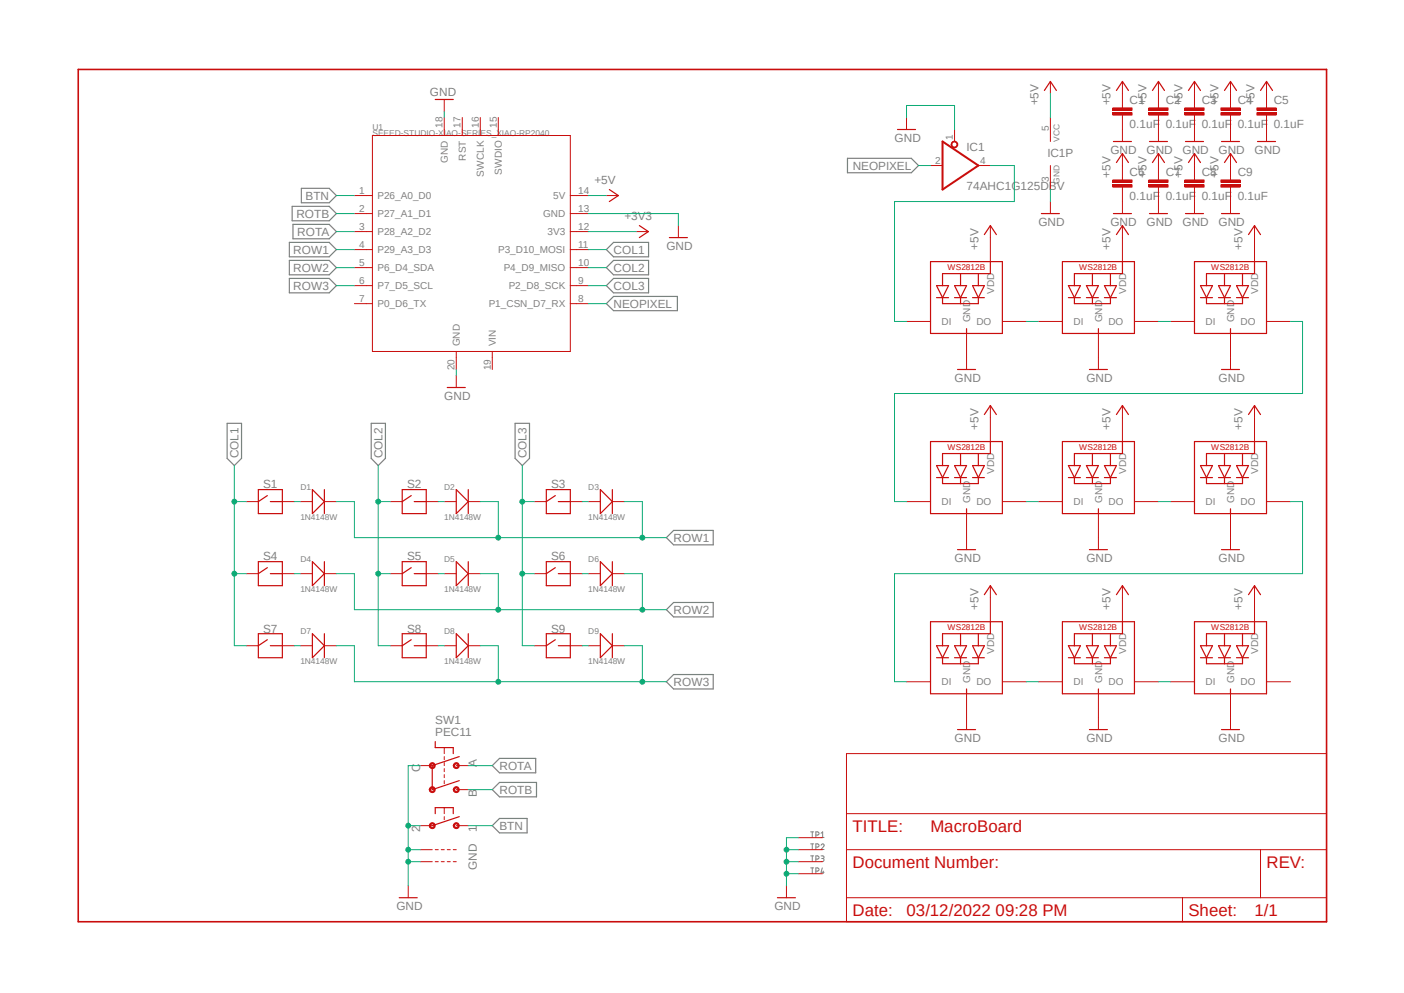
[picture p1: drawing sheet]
<svg xmlns="http://www.w3.org/2000/svg" width="297mm" height="210mm" viewBox="0 0 297 210" stroke-linecap="round" stroke-linejoin="round" font-family="sans-serif">
<path d="M16 14.4l265 181.1M281 14.4l-265 181.1" fill="none" stroke="#fff" stroke-width=".21"/>
<g fill="none" stroke="#808080" stroke-width=".21">
<path d="M171.5 175.9h.6M171.5 178.5h.6M171.8 175.9v1.2M171.8 178.5v1.2M172.6 176.6h.3a.34 .34 0 0 0 .4-.3 .34 .34 0 0 0-.4-.4h-.3v1.2M172.6 179.2h.3a.34 .34 0 0 0 .4-.4 .34 .34 0 0 0-.4-.3h-.3v1.2M173.7 178.8l.4-.3 .2 .1v.3l-.6 .8h.6M173.7 176.2l.3-.3v1.2M173.7 177.1h.6M171.5 181h.6M171.5 183.6h.6M171.8 181v1.2"/>
<path d="M171.8 183.6v1.1M172.6 181.7h.3a.34 .34 0 0 0 .4-.3 .34 .34 0 0 0-.4-.4h-.3v1.2M172.6 184.2h.3a.34 .34 0 0 0 .4-.3 .34 .34 0 0 0-.4-.3h-.3v1.1M173.7 181l.5 .1 .1 .3-.2 .2M173.8 181.6h.3M173.9 183.6l-.2 .9h.6M174 181.6l.3 .1v.3l-.6 .2M174.2 184.2v.5"/>
</g>
<g fill="none" stroke="#808080" stroke-width=".25">
<path d="M63.8 39.8h5.8l1.6 1.6-1.6 1.5h-5.8zM179.3 33.5h13.5l1.5 1.5-1.5 1.5h-13.5zM61.2 51.3h8.4l1.6 1.5-1.6 1.5h-8.4zM61.2 55.1h8.4l1.6 1.5-1.6 1.5h-8.4zM61.2 58.9h8.4l1.6 1.5-1.6 1.5h-8.4zM61.8 43.6h7.8l1.6 1.6-1.6 1.5h-7.8zM62 47.5h7.6l1.6 1.5-1.6 1.5h-7.6zM128.3 52.8l1.5-1.5h7.4v3h-7.4zM128.3 56.6l1.5-1.5h7.4v3h-7.4zM128.3 64.2l1.5-1.5h13.5v3h-13.5zM128.3 60.4l1.5-1.5h7.4v3h-7.4zM48 89.5h3.1v7.4l-1.5 1.6-1.6-1.6z"/>
<path d="M78.5 89.5h3v7.4l-1.5 1.6-1.5-1.6zM109 89.5h3v7.4l-1.5 1.6-1.5-1.6zM141 113.7l1.5-1.5h8.4v3h-8.4zM141 128.9l1.5-1.5h8.4v3.1h-8.4zM141 144.2l1.5-1.5h8.4v3h-8.4zM105.7 173.1h5.8v3h-5.8l-1.6-1.5zM105.7 165.5h7.8v3h-7.8l-1.6-1.5zM105.7 160.4h7.6v3h-7.6l-1.6-1.5z"/>
</g>
<path d="M16.6 14.7h264v180.2h-264z" fill="none" stroke="#c90d0c" stroke-width=".34"/>
<path d="M179.1 159.4h101.5v35.5h-101.5zM179.1 179.7h101.5M179.1 172.1h101.5M266.7 179.7v10.2M179.1 189.9h101.5M250.1 189.9v5" fill="none" stroke="#c90d0c" stroke-width=".21"/>
<path d="M90.9 166.7a.64 .64 0 0 1 1-.1 .64 .64 0 0 1-.3 1 .64 .64 0 0 1-.8-.6h.3a.4 .4 0 0 1 .3-.3 .4 .4 0 0 1 .4 .1v.4a.4 .4 0 0 1-.5 .2 .4 .4 0 0 1-.2-.4h-.3z" fill-rule="evenodd" fill="#c90d0c"/>
<path d="M90.9 166.7a.64 .64 0 0 1 1-.1 .64 .64 0 0 1-.3 1 .64 .64 0 0 1-.8-.6h.3a.4 .4 0 0 1 .3-.3 .4 .4 0 0 1 .4 .1v.4a.4 .4 0 0 1-.5 .2 .4 .4 0 0 1-.2-.4h-.3z" fill="none" stroke="#c90d0c" stroke-width=".21"/>
<path d="M90.9 161.6a.64 .64 0 0 1 1-.1 .64 .64 0 0 1-.3 1 .64 .64 0 0 1-.8-.6h.3a.4 .4 0 0 1 .3-.3 .4 .4 0 0 1 .4 .2v.3a.4 .4 0 0 1-.5 .2 .4 .4 0 0 1-.2-.4h-.3z" fill-rule="evenodd" fill="#c90d0c"/>
<path d="M90.9 161.6a.64 .64 0 0 1 1-.1 .64 .64 0 0 1-.3 1 .64 .64 0 0 1-.8-.6h.3a.4 .4 0 0 1 .3-.3 .4 .4 0 0 1 .4 .2v.3a.4 .4 0 0 1-.5 .2 .4 .4 0 0 1-.2-.4h-.3z" fill="none" stroke="#c90d0c" stroke-width=".21"/>
<path d="M96 161.6a.64 .64 0 0 1 1-.1 .64 .64 0 0 1-.3 1 .64 .64 0 0 1-.8-.6h.2a.4 .4 0 0 1 .3-.3 .4 .4 0 0 1 .5 .2v.3a.4 .4 0 0 1-.5 .2 .4 .4 0 0 1-.3-.4h-.2z" fill-rule="evenodd" fill="#c90d0c"/>
<path d="M96 161.6a.64 .64 0 0 1 1-.1 .64 .64 0 0 1-.3 1 .64 .64 0 0 1-.8-.6h.2a.4 .4 0 0 1 .3-.3 .4 .4 0 0 1 .5 .2v.3a.4 .4 0 0 1-.5 .2 .4 .4 0 0 1-.3-.4h-.2z" fill="none" stroke="#c90d0c" stroke-width=".21"/>
<path d="M96 166.7a.64 .64 0 0 1 1-.1 .64 .64 0 0 1-.3 1 .64 .64 0 0 1-.8-.6h.2a.4 .4 0 0 1 .3-.3 .4 .4 0 0 1 .5 .1v.4a.4 .4 0 0 1-.5 .2 .4 .4 0 0 1-.3-.4h-.2z" fill-rule="evenodd" fill="#c90d0c"/>
<path d="M96 166.7a.64 .64 0 0 1 1-.1 .64 .64 0 0 1-.3 1 .64 .64 0 0 1-.8-.6h.2a.4 .4 0 0 1 .3-.3 .4 .4 0 0 1 .5 .1v.4a.4 .4 0 0 1-.5 .2 .4 .4 0 0 1-.3-.4h-.2z" fill="none" stroke="#c90d0c" stroke-width=".21"/>
<path d="M96 174.3a.64 .64 0 0 1 1-.1 .64 .64 0 0 1-.3 1 .64 .64 0 0 1-.8-.6h.2a.38 .38 0 0 1 .5-.4 .38 .38 0 0 1 .3 .5 .38 .38 0 0 1-.5 .3l-.3-.4h-.2z" fill-rule="evenodd" fill="#c90d0c"/>
<path d="M96 174.3a.64 .64 0 0 1 1-.1 .64 .64 0 0 1-.3 1 .64 .64 0 0 1-.8-.6h.2a.38 .38 0 0 1 .5-.4 .38 .38 0 0 1 .3 .5 .38 .38 0 0 1-.5 .3l-.3-.4h-.2z" fill="none" stroke="#c90d0c" stroke-width=".21"/>
<path d="M90.9 174.3a.64 .64 0 0 1 1-.1 .64 .64 0 0 1-.3 1 .64 .64 0 0 1-.8-.6h.3a.38 .38 0 0 1 .4-.4 .38 .38 0 0 1 .3 .5 .38 .38 0 0 1-.5 .3l-.2-.4h-.3z" fill-rule="evenodd" fill="#c90d0c"/>
<g fill="none" stroke="#c90d0c" stroke-width=".21">
<path d="M209.5 50.2v5.1M237.4 50.2v5.1M265.4 50.2v5.1M191.8 68h5M204.5 70.5v5.1M212 68h5.1M219.7 68h5M232.4 70.5v5.1M240 68h5.1M247.6 68h5.1M260.3 70.5v5.1M267.9 68h5.1"/>
<path d="M209.5 88.3v5.1M237.4 88.3v5.1M265.4 88.3v5.1M52.1 106.1h2.6M59.7 106.1h2.6M82.5 106.1h2.6M90.2 106.1h2.5M113 106.1h2.6M120.6 106.1h2.6M191.8 106.1h5M204.5 108.6v5.1M212 106.1h5.1"/>
<path d="M219.7 106.1h5M232.4 108.6v5.1M240 106.1h5.1M247.6 106.1h5.1M260.3 108.6v5.1M267.9 106.1h5.1M52.1 121.3h2.6M52.1 136.6h2.6M59.7 121.3h2.6M59.7 136.6h2.6M82.5 121.3h2.6M82.5 136.6h2.6"/>
<path d="M90.2 121.3h2.5M90.2 136.6h2.5M113 121.3h2.6M113 136.6h2.6M120.6 121.3h2.6M120.6 136.6h2.6M209.5 126.4v5.1M237.4 126.4v5.1M265.4 126.4v5.1M94 158.1v1.3M191.8 144.2h5M204.5 146.7v5.1"/>
<path d="M212 144.2h5.1M219.7 144.2h5M232.4 146.7v5.1M240 144.2h5.1M247.6 144.2h5.1M260.3 146.7v5.1M267.9 144.2h5.1M88.9 179.7h2.5M88.9 174.6h2.5M88.9 161.9h2.5M90.9 174.3a.64 .64 0 0 1 1-.1 .64 .64 0 0 1-.3 1 .64 .64 0 0 1-.8-.6h.3a.38 .38 0 0 1 .4-.4 .38 .38 0 0 1 .3 .5 .38 .38 0 0 1-.5 .3l-.2-.4h-.3zM92.1 179.7h.6"/>
<path d="M93.3 179.7h.7M94 160v.7M94 161.3v.6M94 162.6v.6M94 163.8v.7M94 165.1v.6M94 170.8v1.3M94 172.7v.7M94.6 179.7h.6M95.9 179.7h.6M96.5 174.6h2.6M96.5 161.9h2.6"/>
<path d="M96.5 167h2.6M88.9 182.2h2.5M92.1 182.2h.6M93.3 182.2h.7M94.6 182.2h.6M95.9 182.2h.6"/>
</g>
<g fill="none" stroke="#c90d0c" stroke-width=".25">
<path d="M196.8 55.3h15.2v15.2h-15.2zM203.2 57.9v2.5M207 57.9v2.5M209.5 55.3v2.6h-10.1v2.5M224.7 55.3h15.3v15.2h-15.3zM231.1 57.9v2.5M234.9 57.9v2.5M237.4 55.3v2.6h-10.1v2.5M252.7 55.3h15.2v15.2h-15.2zM259 57.9v2.5M262.8 57.9v2.5M265.4 55.3v2.6h-10.2v2.5"/>
<path d="M198.1 60.4h2.6l-1.3 2.5zM198.1 62.9h2.6M199.4 62.9v1.3h7.6v-1.3M201.9 60.4h2.6l-1.3 2.5zM201.9 62.9h2.6M203.2 62.9v1.3M204.5 69.5v1M205.7 60.4h2.5l-1.2 2.5zM205.7 62.9h2.5M226 60.4h2.6l-1.3 2.5zM226 62.9h2.6M227.3 62.9v1.3h7.6v-1.3"/>
<path d="M229.8 60.4h2.6l-1.3 2.5zM229.8 62.9h2.6M231.1 62.9v1.3M232.4 69.5v1M233.6 60.4h2.6l-1.3 2.5zM233.6 62.9h2.6M254 60.4h2.5l-1.3 2.5zM254 62.9h2.5M255.2 62.9v1.3h7.6v-1.3M257.8 60.4h2.5l-1.3 2.5zM257.8 62.9h2.5M259 62.9v1.3"/>
<path d="M260.3 69.5v1M261.6 60.4h2.5l-1.3 2.5zM261.6 62.9h2.5M196.8 93.4h15.2v15.2h-15.2zM198.1 98.5h2.6l-1.3 2.5zM201.9 98.5h2.6l-1.3 2.5zM203.2 95.9v2.6M205.7 98.5h2.5l-1.2 2.5zM207 95.9v2.6M209.5 93.4v2.5h-10.1v2.6M224.7 93.4h15.3v15.2h-15.3zM226 98.5h2.6l-1.3 2.5z"/>
<path d="M229.8 98.5h2.6l-1.3 2.5zM231.1 95.9v2.6M233.6 98.5h2.6l-1.3 2.5zM234.9 95.9v2.6M237.4 93.4v2.5h-10.1v2.6M252.7 93.4h15.2v15.2h-15.2zM254 98.5h2.5l-1.3 2.5zM257.8 98.5h2.5l-1.3 2.5zM259 95.9v2.6M261.6 98.5h2.5l-1.3 2.5zM262.8 95.9v2.6M265.4 93.4v2.5h-10.2v2.6"/>
<path d="M54.7 103.5h5v5.1h-5zM54.7 118.8h5v5.1h-5zM56.6 104.8l-1.9 1.3M57.2 106.1h2.5M85.1 103.5h5.1v5.1h-5.1zM85.1 118.8h5.1v5.1h-5.1zM87 104.8l-1.9 1.3M87.6 106.1h2.6M115.6 103.5h5v5.1h-5zM115.6 118.8h5v5.1h-5zM117.5 104.8l-1.9 1.3M118.1 106.1h2.5"/>
<path d="M198.1 101h2.6M199.4 101v1.3h7.6v-1.3M201.9 101h2.6M203.2 101v1.3M204.5 107.6v1M205.7 101h2.5M226 101h2.6M227.3 101v1.3h7.6v-1.3M229.8 101h2.6M231.1 101v1.3M232.4 107.6v1M233.6 101h2.6"/>
<path d="M254 101h2.5M255.2 101v1.3h7.6v-1.3M257.8 101h2.5M259 101v1.3M260.3 107.6v1M261.6 101h2.5M54.7 134h5v5.1h-5zM56.6 120.1l-1.9 1.2M56.6 135.3l-1.9 1.3M57.2 121.3h2.5M57.2 136.6h2.5M85.1 134h5.1v5.1h-5.1z"/>
<path d="M87 120.1l-1.9 1.2M87 135.3l-1.9 1.3M87.6 121.3h2.6M87.6 136.6h2.6M115.6 134h5v5.1h-5zM117.5 120.1l-1.9 1.2M117.5 135.3l-1.9 1.3M118.1 121.3h2.5M118.1 136.6h2.5M196.8 131.5h15.2v15.2h-15.2zM198.1 139.1h2.6M198.1 136.6h2.6l-1.3 2.5z"/>
<path d="M199.4 139.1v1.3h7.6v-1.3M201.9 139.1h2.6M201.9 136.6h2.6l-1.3 2.5zM203.2 134v2.6M203.2 139.1v1.3M205.7 139.1h2.5M205.7 136.6h2.5l-1.2 2.5zM207 134v2.6M209.5 131.5v2.5h-10.1v2.6M224.7 131.5h15.3v15.2h-15.3zM226 139.1h2.6M226 136.6h2.6l-1.3 2.5z"/>
<path d="M227.3 139.1v1.3h7.6v-1.3M229.8 139.1h2.6M229.8 136.6h2.6l-1.3 2.5zM231.1 134v2.6M231.1 139.1v1.3M233.6 139.1h2.6M233.6 136.6h2.6l-1.3 2.5zM234.9 134v2.6M237.4 131.5v2.5h-10.1v2.6M252.7 131.5h15.2v15.2h-15.2zM254 139.1h2.5M254 136.6h2.5l-1.3 2.5z"/>
<path d="M255.2 139.1v1.3h7.6v-1.3M257.8 139.1h2.5M257.8 136.6h2.5l-1.3 2.5zM259 134v2.6M259 139.1v1.3M261.6 139.1h2.5M261.6 136.6h2.5l-1.3 2.5zM262.8 134v2.6M265.4 131.5v2.5h-10.2v2.6M92.1 156.8v1.3h3.8v1.3M204.5 145.7v1M232.4 145.7v1"/>
<path d="M260.3 145.7v1M92.1 172.1v-1.3h3.8v1.3M97.2 160l-5.8 1.9v5.1l5.8-1.9M97.2 172.7l-5.8 1.9"/>
</g>
<path d="M199.4 29.9l7.6 5.1-7.6 5.1z" fill="none" stroke="#c90d0c" stroke-width=".42"/>
<path d="M201.5 30a.71 .71 0 0 1 1.1 .3 .71 .71 0 0 1-.5 .9 .71 .71 0 0 1-.9-.6h.1a.55 .55 0 0 1 .7-.6 .55 .55 0 0 1 .3 .9 .55 .55 0 0 1-.9-.1l-.2-.2z" fill-rule="evenodd" fill="#c90d0c"/>
<g fill="none" stroke="#c90d0c" stroke-width=".21">
<path d="M222.2 17.2v2.6M191.8 24.8v2.6M196.8 35h2.6M201.5 30a.71 .71 0 0 1 1.1 .3 .71 .71 0 0 1-.5 .9 .71 .71 0 0 1-.9-.6h.1a.55 .55 0 0 1 .7-.6 .55 .55 0 0 1 .3 .9 .55 .55 0 0 1-.9-.1l-.2-.2zM201.9 27.4v2.5M207 35h2.5M222.2 24.8v5.1M222.2 35v5.1M237.4 22.3v.5M237.4 24.3v.5M209.5 47.7v2.5M222.2 42.6v2.6"/>
<path d="M237.4 47.7v2.5M265.4 47.7v2.5M204.5 75.6v2.5M232.4 75.6v2.5M260.3 75.6v2.5M209.5 85.8v2.5M237.4 85.8v2.5M265.4 85.8v2.5M204.5 113.7v2.5M232.4 113.7v2.5M260.3 113.7v2.5M209.5 123.9v2.5"/>
<path d="M237.4 123.9v2.5M265.4 123.9v2.5M204.5 151.8v2.5M232.4 151.8v2.5M260.3 151.8v2.5M86.4 187.3v2.6"/>
</g>
<g fill="none" stroke="#c90d0c" stroke-width=".25">
<path d="M220.9 19.1l1.3-1.9 1.3 1.9M189.9 27.4h3.8M208.2 49.6l1.3-1.9 1.3 1.9M220.3 45.2h3.8M236.2 49.6l1.2-1.9 1.3 1.9M264.1 49.6l1.3-1.9 1.3 1.9M202.6 78.1h3.8M230.5 78.1h3.8M258.4 78.1h3.8M208.2 87.7l1.3-1.9 1.3 1.9M236.2 87.7l1.2-1.9 1.3 1.9M264.1 87.7l1.3-1.9 1.3 1.9"/>
<path d="M202.6 116.2h3.8M230.5 116.2h3.8M258.4 116.2h3.8M208.2 125.8l1.3-1.9 1.3 1.9M236.2 125.8l1.2-1.9 1.3 1.9M264.1 125.8l1.3-1.9 1.3 1.9M202.6 154.3h3.8M230.5 154.3h3.8M258.4 154.3h3.8M84.5 189.9h3.8"/>
</g>
<path d="M235.4 23.8h4.1v.5h-4.1z" fill-rule="evenodd" fill="#c90d0c"/>
<path d="M235.4 23.8h4.1v.5h-4.1z" fill="none" stroke="#c90d0c" stroke-width=".21"/>
<path d="M235.4 22.8h4.1v.5h-4.1z" fill-rule="evenodd" fill="#c90d0c"/>
<path d="M237.4 19.8v2.5M235.4 22.8h4.1v.5h-4.1zM237.4 24.8v2.6M245.1 22.3v.5M245.1 24.3v.5" fill="none" stroke="#c90d0c" stroke-width=".21"/>
<path d="M243 23.8h4.1v.5h-4.1z" fill-rule="evenodd" fill="#c90d0c"/>
<path d="M243 23.8h4.1v.5h-4.1z" fill="none" stroke="#c90d0c" stroke-width=".21"/>
<path d="M243 22.8h4.1v.5h-4.1z" fill-rule="evenodd" fill="#c90d0c"/>
<path d="M245.1 19.8v2.5M243 22.8h4.1v.5h-4.1zM245.1 24.8v2.6M252.7 22.3v.5M252.7 24.3v.5" fill="none" stroke="#c90d0c" stroke-width=".21"/>
<path d="M250.7 23.8h4v.5h-4z" fill-rule="evenodd" fill="#c90d0c"/>
<path d="M250.7 23.8h4v.5h-4z" fill="none" stroke="#c90d0c" stroke-width=".21"/>
<path d="M250.7 22.8h4v.5h-4z" fill-rule="evenodd" fill="#c90d0c"/>
<path d="M252.7 19.8v2.5M250.7 22.8h4v.5h-4zM252.7 24.8v2.6M260.3 22.3v.5M260.3 24.3v.5" fill="none" stroke="#c90d0c" stroke-width=".21"/>
<path d="M258.3 23.8h4v.5h-4z" fill-rule="evenodd" fill="#c90d0c"/>
<path d="M258.3 23.8h4v.5h-4z" fill="none" stroke="#c90d0c" stroke-width=".21"/>
<path d="M258.3 22.8h4v.5h-4z" fill-rule="evenodd" fill="#c90d0c"/>
<path d="M260.3 19.8v2.5M258.3 22.8h4v.5h-4zM260.3 24.8v2.6M267.9 22.3v.5M267.9 24.3v.5" fill="none" stroke="#c90d0c" stroke-width=".21"/>
<path d="M265.9 23.8h4.1v.5h-4.1z" fill-rule="evenodd" fill="#c90d0c"/>
<path d="M265.9 23.8h4.1v.5h-4.1z" fill="none" stroke="#c90d0c" stroke-width=".21"/>
<path d="M265.9 22.8h4.1v.5h-4.1z" fill-rule="evenodd" fill="#c90d0c"/>
<path d="M267.9 19.8v2.5M237.4 37.5v.6M237.4 39.6v.5M265.9 22.8h4.1v.5h-4.1zM267.9 24.8v2.6" fill="none" stroke="#c90d0c" stroke-width=".21"/>
<path d="M235.4 39.1h4.1v.5h-4.1z" fill-rule="evenodd" fill="#c90d0c"/>
<path d="M235.4 39.1h4.1v.5h-4.1z" fill="none" stroke="#c90d0c" stroke-width=".21"/>
<path d="M235.4 38.1h4.1v.5h-4.1z" fill-rule="evenodd" fill="#c90d0c"/>
<path d="M235.4 38.1h4.1v.5h-4.1zM237.4 35v2.5M245.1 37.5v.6M245.1 39.6v.5M237.4 40.1v2.5" fill="none" stroke="#c90d0c" stroke-width=".21"/>
<path d="M243 39.1h4.1v.5h-4.1z" fill-rule="evenodd" fill="#c90d0c"/>
<path d="M243 39.1h4.1v.5h-4.1z" fill="none" stroke="#c90d0c" stroke-width=".21"/>
<path d="M243 38.1h4.1v.5h-4.1z" fill-rule="evenodd" fill="#c90d0c"/>
<path d="M243 38.1h4.1v.5h-4.1zM245.1 35v2.5M252.7 37.5v.6M252.7 39.6v.5M245.1 40.1v2.5" fill="none" stroke="#c90d0c" stroke-width=".21"/>
<path d="M250.7 39.1h4v.5h-4z" fill-rule="evenodd" fill="#c90d0c"/>
<path d="M250.7 39.1h4v.5h-4z" fill="none" stroke="#c90d0c" stroke-width=".21"/>
<path d="M250.7 38.1h4v.5h-4z" fill-rule="evenodd" fill="#c90d0c"/>
<path d="M250.7 38.1h4v.5h-4zM252.7 35v2.5M260.3 37.5v.6M260.3 39.6v.5M252.7 40.1v2.5" fill="none" stroke="#c90d0c" stroke-width=".21"/>
<path d="M258.3 39.1h4v.5h-4z" fill-rule="evenodd" fill="#c90d0c"/>
<path d="M258.3 39.1h4v.5h-4z" fill="none" stroke="#c90d0c" stroke-width=".21"/>
<path d="M258.3 38.1h4v.5h-4z" fill-rule="evenodd" fill="#c90d0c"/>
<g fill="none" stroke="#c90d0c" stroke-width=".21">
<path d="M237.4 17.2v2.6M245.1 17.2v2.6M252.7 17.2v2.6M260.3 17.2v2.6M267.9 17.2v2.6M78.8 28.7h41.8v45.6h-41.8zM94 21v2.6M94 24.8v3.9M97.8 24.8v3.9M101.6 24.8v3.9M105.4 24.8v3.9M237.4 27.4v2.5"/>
<path d="M237.4 32.5v2.5M245.1 27.4v2.5M245.1 32.5v2.5M252.7 27.4v2.5M252.7 32.5v2.5M258.3 38.1h4v.5h-4zM260.3 27.4v2.5M260.3 32.5v5M267.9 27.4v2.5M75 41.4h3.8M75 45.2h3.8M75 49h3.8"/>
<path d="M75 52.8h3.8M75 56.6h3.8M120.6 41.4h3.9M120.6 45.2h3.9M120.6 49h3.9M120.6 52.8h3.9M120.6 56.6h3.9M128.3 41.4h2.5M134.6 49h2.6M143.5 47.7v2.5M237.4 42.6v2.6M245.1 42.6v2.6"/>
<path d="M252.7 42.6v2.6M260.3 40.1v5.1M75 60.4h3.8M75 64.2h3.8M96.5 74.3v3.8M96.5 79.4v2.6M104.1 74.3v3.8M120.6 60.4h3.9M120.6 64.2h3.9M63.5 106.1h2.6M68.6 106.1h2.6M94 106.1h2.5"/>
<path d="M99.1 106.1h2.5M124.5 106.1h2.5M129.5 106.1h2.6M63.5 121.3h2.6M63.5 136.6h2.6M68.6 121.3h2.6M68.6 136.6h2.6M94 121.3h2.5M94 136.6h2.5M99.1 121.3h2.5M99.1 136.6h2.5M124.5 121.3h2.5"/>
<path d="M124.5 136.6h2.5M129.5 121.3h2.6M129.5 136.6h2.6M168.9 177.2h5.1M168.9 179.7h5.1M166.4 187.3v2.6M168.9 182.2h5.1M168.9 184.8h5.1"/>
</g>
<g fill="none" stroke="#c90d0c" stroke-width=".25">
<path d="M236.2 19.1l1.2-1.9 1.3 1.9M243.8 19.1l1.3-1.9 1.2 1.9M251.4 19.1l1.3-1.9 1.3 1.9M259 19.1l1.3-1.9 1.3 1.9M266.7 19.1l1.2-1.9 1.3 1.9M92.1 21h3.8M235.5 29.9h3.9M236.2 34.4l1.2-1.9 1.3 1.9M243.2 29.9h3.8M243.8 34.4l1.3-1.9 1.2 1.9M250.8 29.9h3.8M251.4 34.4l1.3-1.9 1.3 1.9"/>
<path d="M258.4 29.9h3.8M259 34.4l1.3-1.9 1.3 1.9M266 29.9h3.8M128.9 40.1l1.9 1.3-1.9 1.2M135.3 47.7l1.9 1.3-1.9 1.2M141.6 50.2h3.8M235.5 45.2h3.9M243.2 45.2h3.8M250.8 45.2h3.8M258.4 45.2h3.8M94.6 82h3.8M66.1 103.5l2.5 2.6-2.5 2.5z"/>
<path d="M66.1 118.8l2.5 2.5-2.5 2.6zM68.6 103.5v5.1M68.6 118.8v5.1M96.5 103.5l2.6 2.6-2.6 2.5zM96.5 118.8l2.6 2.5-2.6 2.6zM99.1 103.5v5.1M99.1 118.8v5.1M127 103.5l2.5 2.6-2.5 2.5zM127 118.8l2.5 2.5-2.5 2.6zM129.5 103.5v5.1M129.5 118.8v5.1M66.1 134l2.5 2.6-2.5 2.5z"/>
<path d="M68.6 134v5.1M96.5 134l2.6 2.6-2.6 2.5zM99.1 134v5.1M127 134l2.5 2.6-2.5 2.5zM129.5 134v5.1M164.5 189.9h3.8"/>
</g>
<path d="M191.8 24.8v-2.5h10.1v5.1M222.2 40.1v2.5M88.9 179.7h-2.5v7.6M86.4 182.2h2.5" fill="none" stroke="#0dab76" stroke-width=".21"/>
<circle cx="86.4" cy="182.2" r=".51" fill="#0dab76"/>
<g fill="none" stroke="#0dab76" stroke-width=".21">
<path d="M88.9 174.6h-2.5v5.1"/>
<circle cx="86.4" cy="182.2" r=".51"/>
</g>
<circle cx="86.4" cy="179.7" r=".51" fill="#0dab76"/>
<g fill="none" stroke="#0dab76" stroke-width=".21">
<path d="M88.9 161.9h-2.5v12.7"/>
<circle cx="86.4" cy="179.7" r=".51"/>
</g>
<circle cx="86.4" cy="174.6" r=".51" fill="#0dab76"/>
<g fill="none" stroke="#0dab76" stroke-width=".21">
<path d="M166.4 179.7h2.5M168.9 177.2h-2.5v10.1"/>
<circle cx="86.4" cy="174.6" r=".51"/>
</g>
<circle cx="166.4" cy="179.7" r=".51" fill="#0dab76"/>
<g fill="none" stroke="#0dab76" stroke-width=".21">
<path d="M166.4 182.2h2.5"/>
<circle cx="166.4" cy="179.7" r=".51"/>
</g>
<circle cx="166.4" cy="182.2" r=".51" fill="#0dab76"/>
<g fill="none" stroke="#0dab76" stroke-width=".21">
<path d="M166.4 184.8h2.5"/>
<circle cx="166.4" cy="182.2" r=".51"/>
</g>
<circle cx="166.4" cy="184.8" r=".51" fill="#0dab76"/>
<g fill="none" stroke="#0dab76" stroke-width=".21">
<path d="M222.2 19.8v5M94 23.6v1.2M194.3 35h2.5M209.5 35h5.1v7.6h-25.4v25.4h2.6M71.2 45.2h3.8M71.2 41.4h3.8M71.2 49h3.8M124.5 45.2h19v2.5M124.5 41.4h3.8M96.5 78.1v1.3M124.5 64.2h3.8M217.1 68h2.6"/>
<path d="M245.1 68h2.5M273 68h2.5v15.2h-86.3v22.9h2.6M49.6 98.5v38.1h2.5M217.1 106.1h2.6M245.1 106.1h2.5M273 106.1h2.5v15.2h-86.3v22.9h2.6M49.6 121.3h2.5M217.1 144.2h2.6M245.1 144.2h2.5M99.1 174.6h5M99.1 167h5M99.1 161.9h5"/>
<circle cx="166.4" cy="184.8" r=".51"/>
</g>
<circle cx="49.6" cy="121.3" r=".51" fill="#0dab76"/>
<g fill="none" stroke="#0dab76" stroke-width=".21">
<path d="M49.6 106.1h2.5"/>
<circle cx="49.6" cy="121.3" r=".51"/>
</g>
<circle cx="49.6" cy="106.1" r=".51" fill="#0dab76"/>
<g fill="none" stroke="#0dab76" stroke-width=".21">
<path d="M124.5 52.8h3.8M80 98.5v38.1h2.5M80 106.1h2.5"/>
<circle cx="49.6" cy="106.1" r=".51"/>
</g>
<circle cx="80" cy="106.1" r=".51" fill="#0dab76"/>
<g fill="none" stroke="#0dab76" stroke-width=".21">
<path d="M80 121.3h2.5"/>
<circle cx="80" cy="106.1" r=".51"/>
</g>
<circle cx="80" cy="121.3" r=".51" fill="#0dab76"/>
<g fill="none" stroke="#0dab76" stroke-width=".21">
<path d="M124.5 56.6h3.8M110.5 98.5v38.1h2.5M110.5 106.1h2.5"/>
<circle cx="80" cy="121.3" r=".51"/>
</g>
<circle cx="110.5" cy="106.1" r=".51" fill="#0dab76"/>
<g fill="none" stroke="#0dab76" stroke-width=".21">
<path d="M110.5 121.3h2.5"/>
<circle cx="110.5" cy="106.1" r=".51"/>
</g>
<circle cx="110.5" cy="121.3" r=".51" fill="#0dab76"/>
<g fill="none" stroke="#0dab76" stroke-width=".21">
<path d="M124.5 60.4h3.8M62.3 106.1h1.2M71.2 106.1h3.8v7.6h66M92.7 106.1h1.3M101.6 106.1h3.8v7.6M123.2 106.1h1.3M62.3 121.3h1.2M62.3 136.6h1.2M92.7 121.3h1.3M92.7 136.6h1.3M123.2 121.3h1.3M123.2 136.6h1.3"/>
<circle cx="110.5" cy="121.3" r=".51"/>
</g>
<circle cx="105.4" cy="113.7" r=".51" fill="#0dab76"/>
<g fill="none" stroke="#0dab76" stroke-width=".21">
<path d="M132.1 106.1h3.8v7.6"/>
<circle cx="105.4" cy="113.7" r=".51"/>
</g>
<circle cx="135.9" cy="113.7" r=".51" fill="#0dab76"/>
<g fill="none" stroke="#0dab76" stroke-width=".21">
<path d="M71.2 52.8h3.8M71.2 121.3h3.8v7.6h66M101.6 121.3h3.8v7.6"/>
<circle cx="135.9" cy="113.7" r=".51"/>
</g>
<circle cx="105.4" cy="128.9" r=".51" fill="#0dab76"/>
<g fill="none" stroke="#0dab76" stroke-width=".21">
<path d="M132.1 121.3h3.8v7.6"/>
<circle cx="105.4" cy="128.9" r=".51"/>
</g>
<circle cx="135.9" cy="128.9" r=".51" fill="#0dab76"/>
<g fill="none" stroke="#0dab76" stroke-width=".21">
<path d="M71.2 56.6h3.8M71.2 136.6h3.8v7.6h66M101.6 136.6h3.8v7.6"/>
<circle cx="135.9" cy="128.9" r=".51"/>
</g>
<circle cx="105.4" cy="144.2" r=".51" fill="#0dab76"/>
<g fill="none" stroke="#0dab76" stroke-width=".21">
<path d="M132.1 136.6h3.8v7.6"/>
<circle cx="105.4" cy="144.2" r=".51"/>
</g>
<circle cx="135.9" cy="144.2" r=".51" fill="#0dab76"/>
<g fill="none" stroke="#0dab76" stroke-width=".21">
<path d="M124.5 49h10.1M71.2 60.4h3.8"/>
<circle cx="135.9" cy="144.2" r=".51"/>
</g>
<g font-size="3.6" fill="#c90d0c">
<text x="180.3" y="175.9">TITLE:</text>
<text x="196.9" y="175.9">MacroBoard</text>
<text x="180.3" y="183.5">Document Number:</text>
<text x="267.9" y="183.5">REV:</text>
<text x="180.3" y="193.7">Date:</text>
<text x="191.8" y="193.7">03/12/2022 09:28 PM</text>
<text x="251.4" y="193.7">Sheet:</text>
<text x="265.4" y="193.7">1/1</text>
</g>
<g font-size="2.5" fill="#808080">
<text x="90.9" y="20.3">GND</text>
<text x="219.7" y="22.3" transform="rotate(-90 219.7 22.3)">+5V</text>
<text x="234.9" y="22.3" transform="rotate(-90 234.9 22.3)">+5V</text>
<text x="239" y="21.9">C1</text>
<text x="242.5" y="22.3" transform="rotate(-90 242.5 22.3)">+5V</text>
<text x="246.6" y="21.9">C2</text>
<text x="250.2" y="22.3" transform="rotate(-90 250.2 22.3)">+5V</text>
<text x="254.2" y="21.9">C3</text>
<text x="257.8" y="22.3" transform="rotate(-90 257.8 22.3)">+5V</text>
<text x="261.8" y="21.9">C4</text>
<text x="265.4" y="22.3" transform="rotate(-90 265.4 22.3)">+5V</text>
<text x="269.4" y="21.9">C5</text>
<text x="189.2" y="29.9">GND</text>
<text x="239" y="27">0.1uF 0.1uF 0.1uF 0.1uF 0.1uF</text>
<text x="180.4" y="35.9">NEOPIXEL</text>
<text x="204.5" y="31.8">IC1</text>
<text x="221.6" y="33.1">IC1P</text>
<text x="234.9" y="32.5">GND</text>
<text x="242.5" y="32.5">GND</text>
<text x="250.1" y="32.5">GND</text>
<text x="257.8" y="32.5">GND</text>
<text x="265.4" y="32.5">GND</text>
<text x="125.7" y="38.8">+5V</text>
<text x="204.5" y="40.1">74AHC1G125DBV</text>
<text x="234.9" y="37.5" transform="rotate(-90 234.9 37.5)">+5V</text>
<text x="239" y="37.2">C6</text>
<text x="242.5" y="37.5" transform="rotate(-90 242.5 37.5)">+5V</text>
<text x="246.6" y="37.2">C7</text>
<text x="250.2" y="37.5" transform="rotate(-90 250.2 37.5)">+5V</text>
<text x="254.2" y="37.2">C8</text>
<text x="257.8" y="37.5" transform="rotate(-90 257.8 37.5)">+5V</text>
<text x="261.8" y="37.2">C9</text>
<text x="62.7" y="46.1">ROTB</text>
<text x="64.6" y="42.2">BTN</text>
<text x="132.1" y="46.4">+3V3</text>
<text x="219.7" y="47.7">GND</text>
<text x="234.9" y="47.7">GND</text>
<text x="239" y="42.2">0.1uF 0.1uF 0.1uF 0.1uF</text>
<text x="242.5" y="47.7">GND</text>
<text x="250.1" y="47.7">GND</text>
<text x="257.8" y="47.7">GND</text>
<text x="62" y="53.7">ROW1</text>
<text x="62.9" y="49.9">ROTA</text>
<text x="129.8" y="53.7">COL1</text>
<text x="141" y="52.8">GND</text>
<text x="207" y="52.8" transform="rotate(-90 207 52.8)">+5V</text>
<text x="234.9" y="52.8" transform="rotate(-90 234.9 52.8)">+5V</text>
<text x="262.9" y="52.8" transform="rotate(-90 262.9 52.8)">+5V</text>
<text x="62" y="57.5">ROW2</text>
<text x="129.8" y="57.5">COL2</text>
<text x="62" y="61.3">ROW3</text>
<text x="129.8" y="65.1">NEOPIXEL</text>
<text x="129.8" y="61.3">COL3</text>
<text x="201.9" y="80.7">GND</text>
<text x="229.8" y="80.7">GND</text>
<text x="257.8" y="80.7">GND</text>
<text x="94" y="84.5">GND</text>
<text x="207" y="90.8" transform="rotate(-90 207 90.8)">+5V</text>
<text x="234.9" y="90.8" transform="rotate(-90 234.9 90.8)">+5V</text>
<text x="262.9" y="90.8" transform="rotate(-90 262.9 90.8)">+5V</text>
<text x="50.5" y="96.9" transform="rotate(-90 50.5 96.9)">COL1</text>
<text x="80.9" y="96.9" transform="rotate(-90 80.9 96.9)">COL2</text>
<text x="111.4" y="96.9" transform="rotate(-90 111.4 96.9)">COL3</text>
<text x="55.7" y="103.3">S1</text>
<text x="86.1" y="103.3">S2</text>
<text x="116.6" y="103.3">S3</text>
<text x="55.7" y="118.5">S4</text>
<text x="86.1" y="118.5">S5</text>
<text x="116.6" y="118.5">S6</text>
<text x="142.5" y="114.6">ROW1</text>
<text x="201.9" y="118.8">GND</text>
<text x="229.8" y="118.8">GND</text>
<text x="257.8" y="118.8">GND</text>
<text x="142.5" y="129.8">ROW2</text>
<text x="207" y="128.9" transform="rotate(-90 207 128.9)">+5V</text>
<text x="234.9" y="128.9" transform="rotate(-90 234.9 128.9)">+5V</text>
<text x="262.9" y="128.9" transform="rotate(-90 262.9 128.9)">+5V</text>
<text x="55.7" y="133.8">S7</text>
<text x="86.1" y="133.8">S8</text>
<text x="116.6" y="133.8">S9</text>
<text x="142.5" y="145.1">ROW3</text>
<text x="92.1" y="155.6">PEC11</text>
<text x="92.1" y="153.1">SW1</text>
<text x="201.9" y="156.8">GND</text>
<text x="229.8" y="156.8">GND</text>
<text x="257.8" y="156.8">GND</text>
<text x="88.9" y="163.2" transform="rotate(-90 88.9 163.2)">C</text>
<text x="100.8" y="162.3" transform="rotate(-90 100.8 162.3)">A</text>
<text x="105.7" y="167.9">ROTB</text>
<text x="105.7" y="162.8">ROTA</text>
<text x="100.8" y="168.7" transform="rotate(-90 100.8 168.7)">B</text>
<text x="88.9" y="175.9" transform="rotate(-90 88.9 175.9)">2</text>
<text x="100.8" y="176" transform="rotate(-90 100.8 176)">1</text>
<text x="105.7" y="175.5">BTN</text>
<text x="100.8" y="184" transform="rotate(-90 100.8 184)">GND</text>
<text x="83.9" y="192.4">GND</text>
<text x="163.8" y="192.4">GND</text>
</g>
<g font-size="2.1" fill="#808080">
<text x="93.6" y="27.1" transform="rotate(-90 93.6 27.1)">18</text>
<text x="97.5" y="27.1" transform="rotate(-90 97.5 27.1)">17</text>
<text x="101.3" y="27.1" transform="rotate(-90 101.3 27.1)">16</text>
<text x="105.1" y="27.1" transform="rotate(-90 105.1 27.1)">15</text>
<text x="201.5" y="29.6" transform="rotate(-90 201.5 29.6)">1</text>
<text x="221.9" y="27.6" transform="rotate(-90 221.9 27.6)">5</text>
<text x="94.7" y="34.4" transform="rotate(-90 94.7 34.4)">GND</text>
<text x="98.6" y="34" transform="rotate(-90 98.6 34)">RST</text>
<text x="197.8" y="34.6">2</text>
<text x="207.3" y="34.6">4</text>
<text x="75.9" y="41">1</text>
<text x="102.4" y="37.3" transform="rotate(-90 102.4 37.3)">SWCLK</text>
<text x="106.2" y="37" transform="rotate(-90 106.2 37)">SWDIO</text>
<text x="122.3" y="41">14</text>
<text x="221.9" y="38.5" transform="rotate(-90 221.9 38.5)">3</text>
<text x="75.9" y="44.8">2</text>
<text x="79.8" y="42.1">P26_A0_D0</text>
<text x="79.8" y="45.9">P27_A1_D1</text>
<text x="114.9" y="45.9">GND</text>
<text x="117" y="42.1">5V</text>
<text x="122.3" y="44.8">13</text>
<text x="75.9" y="48.6">3</text>
<text x="75.9" y="52.4">4</text>
<text x="79.8" y="49.7">P28_A2_D2</text>
<text x="79.8" y="53.6">P29_A3_D3</text>
<text x="105.4" y="53.6">P3_D10_MOSI</text>
<text x="115.8" y="49.7">3V3</text>
<text x="122.3" y="48.6">12</text>
<text x="122.3" y="52.4">11</text>
<text x="75.9" y="56.2">5</text>
<text x="79.8" y="57.4">P6_D4_SDA</text>
<text x="106.6" y="57.4">P4_D9_MISO</text>
<text x="122.3" y="56.2">10</text>
<text x="75.9" y="63.8">7</text>
<text x="75.9" y="60">6</text>
<text x="79.8" y="65">P0_D6_TX</text>
<text x="79.8" y="61.2">P7_D5_SCL</text>
<text x="103.4" y="65">P1_CSN_D7_RX</text>
<text x="107.6" y="61.2">P2_D8_SCK</text>
<text x="122.3" y="63.8">8</text>
<text x="122.3" y="60">9</text>
<text x="210.3" y="62.1" transform="rotate(-90 210.3 62.1)">VDD</text>
<text x="238.2" y="62.1" transform="rotate(-90 238.2 62.1)">VDD</text>
<text x="266.1" y="62.1" transform="rotate(-90 266.1 62.1)">VDD</text>
<text x="199.2" y="68.7">DI</text>
<text x="205.2" y="68.2" transform="rotate(-90 205.2 68.2)">GND</text>
<text x="206.5" y="68.8">DO</text>
<text x="227.1" y="68.7">DI</text>
<text x="233.1" y="68.2" transform="rotate(-90 233.1 68.2)">GND</text>
<text x="234.5" y="68.8">DO</text>
<text x="255" y="68.7">DI</text>
<text x="261.1" y="68.2" transform="rotate(-90 261.1 68.2)">GND</text>
<text x="262.4" y="68.8">DO</text>
<text x="97.3" y="73.3" transform="rotate(-90 97.3 73.3)">GND</text>
<text x="104.9" y="73.3" transform="rotate(-90 104.9 73.3)">VIN</text>
<text x="96.2" y="78.4" transform="rotate(-90 96.2 78.4)">20</text>
<text x="103.8" y="78.4" transform="rotate(-90 103.8 78.4)">19</text>
<text x="210.3" y="100.2" transform="rotate(-90 210.3 100.2)">VDD</text>
<text x="238.2" y="100.2" transform="rotate(-90 238.2 100.2)">VDD</text>
<text x="266.1" y="100.2" transform="rotate(-90 266.1 100.2)">VDD</text>
<text x="199.2" y="106.8">DI</text>
<text x="205.2" y="106.3" transform="rotate(-90 205.2 106.3)">GND</text>
<text x="206.5" y="106.8">DO</text>
<text x="227.1" y="106.8">DI</text>
<text x="233.1" y="106.3" transform="rotate(-90 233.1 106.3)">GND</text>
<text x="234.5" y="106.8">DO</text>
<text x="255" y="106.8">DI</text>
<text x="261.1" y="106.3" transform="rotate(-90 261.1 106.3)">GND</text>
<text x="262.4" y="106.8">DO</text>
<text x="210.3" y="138.3" transform="rotate(-90 210.3 138.3)">VDD</text>
<text x="238.2" y="138.3" transform="rotate(-90 238.2 138.3)">VDD</text>
<text x="266.1" y="138.3" transform="rotate(-90 266.1 138.3)">VDD</text>
<text x="199.2" y="144.9">DI</text>
<text x="205.2" y="144.4" transform="rotate(-90 205.2 144.4)">GND</text>
<text x="206.5" y="144.9">DO</text>
<text x="227.1" y="144.9">DI</text>
<text x="233.1" y="144.4" transform="rotate(-90 233.1 144.4)">GND</text>
<text x="234.5" y="144.9">DO</text>
<text x="255" y="144.9">DI</text>
<text x="261.1" y="144.4" transform="rotate(-90 261.1 144.4)">GND</text>
<text x="262.4" y="144.9">DO</text>
</g>
<g font-size="1.8" fill="#808080">
<text x="78.8" y="28.7">SEEED-STUDIO-XIAO-SERIES_XIAO-RP2040</text>
<text x="78.8" y="27.4">U1</text>
<text x="224.1" y="29.9" transform="rotate(-90 224.1 29.9)">VCC</text>
<text x="224.1" y="38.8" transform="rotate(-90 224.1 38.8)">GND</text>
<text x="63.5" y="103.5">D1</text>
<text x="94" y="103.5">D2</text>
<text x="124.5" y="103.5">D3</text>
<text x="63.5" y="109.9">1N4148W</text>
<text x="94" y="109.9">1N4148W</text>
<text x="124.5" y="109.9">1N4148W</text>
<text x="63.5" y="118.8">D4</text>
<text x="94" y="118.8">D5</text>
<text x="124.5" y="118.8">D6</text>
<text x="63.5" y="125.1">1N4148W</text>
<text x="94" y="125.1">1N4148W</text>
<text x="124.5" y="125.1">1N4148W</text>
<text x="63.5" y="134">D7</text>
<text x="94" y="134">D8</text>
<text x="124.5" y="134">D9</text>
<text x="63.5" y="140.4">1N4148W</text>
<text x="94" y="140.4">1N4148W</text>
<text x="124.5" y="140.4">1N4148W</text>
</g>
<g font-size="1.8" fill="#c90d0c">
<text x="200.4" y="57.1">WS2812B</text>
<text x="228.3" y="57.1">WS2812B</text>
<text x="256.2" y="57.1">WS2812B</text>
<text x="200.4" y="95.2">WS2812B</text>
<text x="228.3" y="95.2">WS2812B</text>
<text x="256.2" y="95.2">WS2812B</text>
<text x="200.4" y="133.3">WS2812B</text>
<text x="228.3" y="133.3">WS2812B</text>
<text x="256.2" y="133.3">WS2812B</text>
</g>
</svg>
